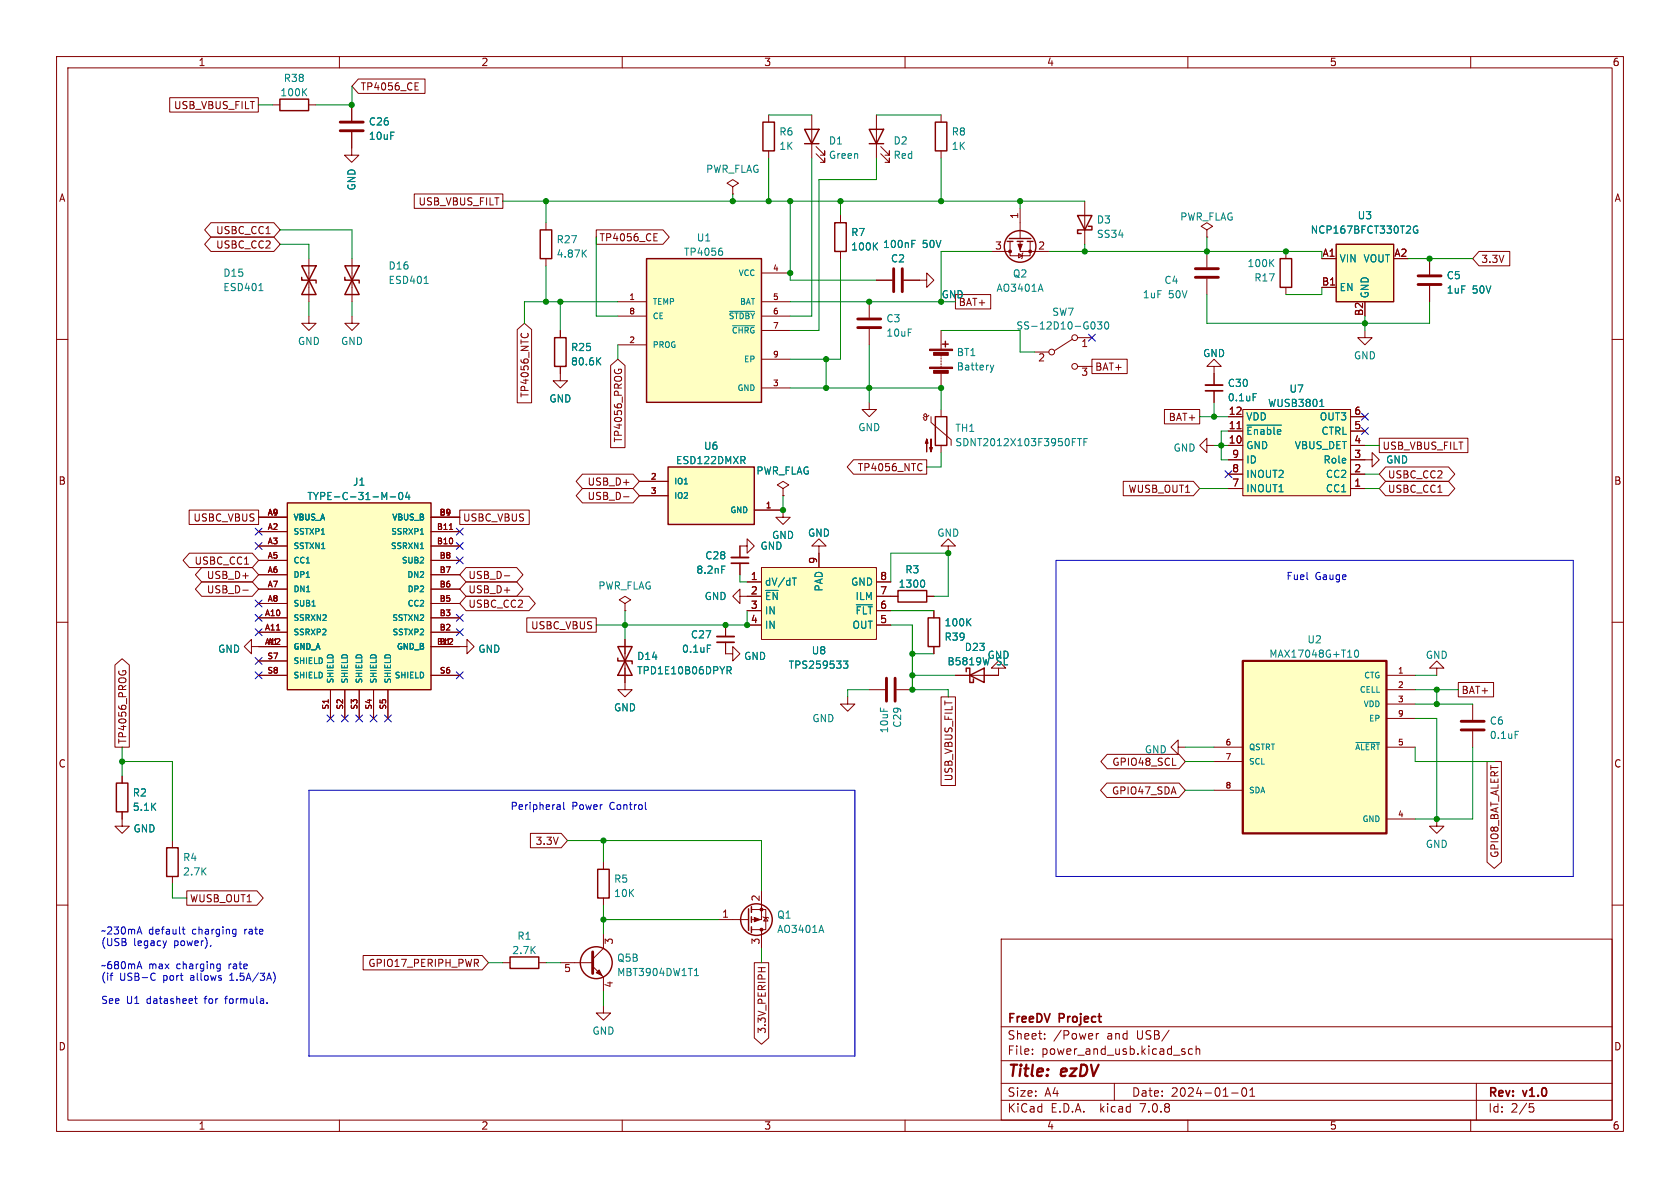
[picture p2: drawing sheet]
<svg xmlns="http://www.w3.org/2000/svg" width="297mm" height="210mm" viewBox="0 0 297 210" stroke-linecap="round" stroke-linejoin="round" font-family="sans-serif">
<g fill="none" stroke="#840000" stroke-width=".18">
<path d="M10 10h277v190h-277zM12 12h273v186h-273zM30 17.3h15.7v2.5h-15.7zM48.2 18.5h1.3M54.6 18.5h1.2M60 10v2M62.2 18.5v2.8M63.3 14h11.8v2.5h-11.8l-1.1-1.3zM73.4 15.2h.4M73.4 15.9h.6M73.4 14.6h.6M110 10v2"/>
<path d="M160 10v2M210 10v2M260 10v2M37.3 39.4h11.1l1.1 1.2-1.1 1.3h-11.1l-1.1-1.3zM62.2 23.4v4h1.2l-1.2 1.3-1.3-1.3h1.3M73.2 34.3h15.7v2.5h-15.7zM96.5 39.4v1.2M129.5 33l1.1-.6-1.1-.6-1 .6 1 .6v1.3M129.5 34.3h.1M135.9 20.3v1.3M135.9 26.7v1.2M143.5 20.3v7.6"/>
<path d="M144.3 27.2l1.5 1.5v-.8v.8h-.8M144.3 25.9l1.5 1.5v-.7v.7h-.8M148.6 38.1v1.3M154.9 20.3v7.6M155.7 27.2l1.5 1.5v-.8v.8h-.7M155.7 25.9l1.5 1.5v-.7v.7h-.7M166.4 20.3v1.3M166.4 26.7v1.2M180.3 36.8v5.4M191.8 35.6v7.6M10 60h2M37.3 41.9h11.1l1.1 1.3-1.1 1.3h-11.1l-1.1-1.3z"/>
<path d="M54.6 55.9v1.3h1.3l-1.3 1.2-1.3-1.2h1.3M54.6 45.7v7.6M62.2 55.9v1.3h1.3l-1.3 1.2-1.2-1.2h1.2M62.2 45.7v7.6M91.4 58.3l1.3-1.1 1.3 1.1v12.9h-2.6zM92.2 58.9l-.1 .3M93.3 58.9l.1 .3M96.5 45.7v1.3M99.1 58.4v1.3M105.4 40.6h11.8l1.1 1.3-1.1 1.3h-11.8zM109.2 53.3h5.1M109.2 55.9h5.1"/>
<path d="M115.6 41.9h.4M115.6 42.6h.6M115.6 41.3h.6M134.6 53.3h5.1M134.6 48.3h5.1M134.6 55.9h5.1M134.6 58.4h5.1M148.6 44.5v1.2M153.7 53.3v2.8M153.7 58.2v2.8M154.9 49.5h2.8M159.8 49.5h4v-1.2l1.3 1.2-1.3 1.3v-1.3"/>
<path d="M166.4 58.4v3.3M168.9 52.1h6.2v2.5h-6.2zM175.3 44.5h3.3M178.6 42.7v2.5h3.5v-2.5M180.1 44.8l.6 .4-.6 .4zM180.3 42.7v1.8h5.1M180.8 44.7l-.1 .1v.8l-.1 .1M189.6 59.9l-3.2 2.1M190.5 59.7h2.5M213.4 40.6l1-.6-1-.6-1.1 .6 1.1 .6v1.3M213.4 41.9h.1M213.4 44.5v2.7"/>
<path d="M213.4 49.3v2.8M227.3 44.5v1.2M227.3 50.8v1.3M233.7 45.7h2.5M233.7 50.8h2.5M241.3 58.4v1.3h1.3l-1.3 1.3-1.3-1.3h1.3M252.7 45.7v2.8M252.7 50.5v2.8M261.5 44.4h5.4v2.6h-5.4l-1.2-1.3zM285 60h2M99.1 64.8v2.5h1.2l-1.2 1.3-1.3-1.3h1.3M107.9 64.6l1.3-1.1 1.3 1.1v14.5h-2.6z"/>
<path d="M108.7 65.3l-.1 .2M109.2 61h5.1M109.3 65.5v-.2h.5l.1 .2M134.6 68.6h5.1M134.6 63.5h5.1M153.7 71.1v1.3h1.2l-1.2 1.3-1.3-1.3h1.3M164.2 73.4l-.2 .2-.4 .1-.2-.1v-.3l.2-.1 .2 .1v.8l-.1 .2-.3-.1-.2-.4M164.6 73.7v1l3.5 3v1M166.4 62.7v.3M166.4 63.2v.3M166.4 63.8v.2M166.4 64.3v.2"/>
<path d="M166.4 64.8v.2M166.4 66v2.6M166.4 72.4v1.3M166.4 78.7v1.3M182.9 62.2h2.5M190.5 64.8h2.5M193 63.5h6.3v2.5h-6.3zM205.9 72.4h6.2v2.5h-6.2zM213.4 78.7v-1.2l-1.3 1.2 1.3 1.3v-1.3h1.2M214.6 64.8h1.3l-1.3-1.3-1.2 1.3h1.2v3.3M214.6 69.1v2M217.2 78.7h2.5"/>
<path d="M217.2 76.2h2.5M217.2 73.7h2.5M218.7 75.8h.7M219.7 72.4h19.1v15.2h-19.1zM238.8 78.7h2.5M238.8 76.2h2.5M238.8 73.7h2.5M243.8 77.5h15.7v2.5h-15.7zM33.4 90.2h12.3v2.5h-12.3zM33.5 97.8h11.1l1.1 1.3-1.1 1.2h-11.1l-1.1-1.2zM45.7 94h5.1M45.7 96.5h5.1"/>
<path d="M45.7 91.4h5.1M45.7 99.1h5.1M76.2 94h5.1M76.2 96.5h5.1M76.2 91.4h5.1M76.2 99.1h5.1M79.4 93.6h.6M81.3 90.2h12.3v2.5h-12.3zM103 83.8h8.9l1.1 1.3-1.1 1.3h-8.9l-1.1-1.3zM103 86.4h8.9l1.1 1.2-1.1 1.3h-8.9l-1.1-1.3zM110.2 87.8h1M113 85.1h5.1"/>
<path d="M113 87.6h5.1M130.8 99.6v2M132.1 96.5v1.3l1.2-1.3-1.2-1.2v1.2h-1.3v2.1M133.3 90.2h5.1v1.2h1.3l-1.3 1.3-1.2-1.3h1.2M138.4 86.4l1-.7-1-.6-1 .6 1 .7v1.2M138.4 87.6h.1M144.8 96.5h1.2l-1.2-1.2-1.3 1.2h1.3v3.8M150.9 81.3h12.9v2.5h-12.9l-1.1-1.2zM162.8 82l.2 .1M163 83.1l-.2 .1M167.6 96.5h1.3l-1.3-1.2-1.2 1.2h1.2v1.3M198.6 85.1h12.4l1.1 1.3-1.1 1.2h-12.4z"/>
<path d="M217.2 86.4h2.5M217.2 83.8h2.5M217.2 81.3h2.5M238.8 81.3h3.8v-1.3l1.2 1.3-1.2 1.3v-1.3M238.8 86.4h2.5M238.8 83.8h2.5M245 82.5h11.1l1.1 1.3-1.1 1.3h-11.1l-1.2-1.3zM245 85.1h11.1l1.1 1.3-1.1 1.2h-11.1l-1.2-1.2zM10 110h2M20.3 117.6l1.3-1.1 1.3 1.1v14.5h-2.6zM21.1 118.6l-.1 .1M21.7 118.8v-.2h.4l.2 .2"/>
<path d="M35.7 100.3h8.9l1.1 1.3-1.1 1.3h-8.9l-1.2-1.3zM35.7 102.9h8.9l1.1 1.2-1.1 1.3h-8.9l-1.2-1.3zM42.9 104.3h1M44.4 114.3v-1.3l-1.2 1.3 1.2 1.3v-1.3h6.4M45.7 109.2h5.1M45.7 111.8h5.1M45.7 101.6h5.1M45.7 104.1h5.1M45.7 106.7h5.1M45.7 119.4h5.1M45.7 116.8h5.1M48.9 111.4h.6"/>
<path d="M76.2 114.3h6.3v-1.3l1.3 1.3-1.3 1.3v-1.3M76.2 109.2h5.1M76.2 111.8h5.1M76.2 101.6h5.1M76.2 104.1h5.1M76.2 106.7h5.1M76.2 119.4h5.1M82.4 105.4h11.1l1.1 1.3-1.1 1.3h-11.1l-1.1-1.3zM82.4 102.9h8.9l1.2 1.2-1.2 1.3h-8.9l-1.1-1.3zM82.4 100.3h8.9l1.2 1.3-1.2 1.3h-8.9l-1.1-1.3zM89.2 101.8h.9M93.1 109.2h12.3v2.6h-12.3z"/>
<path d="M110.5 113v8.9h1.3l-1.3 1.3-1.3-1.3h1.3M110.5 106.7l1-.7-1-.6-1 .6 1 .7v1.3M110.5 108h.1M128.3 113.5v2.1h1.2v-1.3l1.3 1.3-1.3 1.2v-1.2M128.3 110.5v2M130.8 105.4v-1.3l-1.3 1.3 1.3 1.3v-1.3h3.8M132.1 102.9h2.5M132.1 108h2.5M132.1 110.5h2.5M134.6 100.3h20.3v12.7h-20.3zM154.9 102.9h2.6M154.9 105.4h3.8"/>
<path d="M154.9 108h2.6M154.9 110.5h2.6M163.8 105.4h1.3M165.1 108v1.2M165.1 114.3v1.3M176.5 118.1h1.3l-1.3-1.3-1.2 1.3h1.2v1.3h-7.6M245.1 119.4h5.1M254 118.1h1.3l-1.3-1.3-1.3 1.3h1.3v1.3M285 110h2M21.6 137.2v1.2M58.4 121.9v5.1M61 121.9v5.1"/>
<path d="M63.5 121.9v5.1M66 121.9v5.1M68.6 121.9v5.1M149.9 123.2v1.3h1.2l-1.2 1.2-1.3-1.2h1.3M153.7 121.9h2.8M158.5 121.9h2.8M166.4 123.2h2.5v15.7h-2.5zM195.7 138.4h12.7l1.1 1.3-1.1 1.3h-12.7l-1.1-1.3zM195.7 133.3h12.7l1.1 1.3-1.1 1.3h-12.7l-1.1-1.3zM208.3 132.1v-1.3l-1.3 1.3 1.3 1.3v-1.3h1.2M214.6 132.1h5.1M214.6 134.6h5.1"/>
<path d="M214.6 139.7h5.1M245.1 121.9h5.1M245.1 124.5h5.1M245.1 132.1h5.1M245.1 127h5.1M257.8 120.6h6.2v2.6h-6.2zM260.3 124.5v2.8M260.3 129.3v2.8M262.9 134.6h2.5v17.8l-1.2 1.1-1.3-1.1zM10 160h2M21.6 143.5v2.6h1.3l-1.3 1.2-1.3-1.2h1.3M30.5 148.6v1.3"/>
<path d="M30.5 154.9v1.3M33 157.5h12.4l1.1 1.3-1.1 1.2h-12.4zM93.8 147.3h5.4l1.1 1.3-1.1 1.3h-5.4zM106.7 152.4v1.3M106.7 158.8v1.2M134.6 157.5v5.1h-1.8M245.1 144.8h5.1M254 144.8v1.3h1.3l-1.3 1.2-1.3-1.2h1.3M285 160h2M64.2 168.9h21l1.2 1.3-1.2 1.3h-21zM88.9 170.2h1.3M95.2 170.2h1.3"/>
<path d="M99.1 170.2h5.7M104.8 170.8l1.9 1.9v2.6M106.7 177.8v1.3h1.2l-1.2 1.2-1.3-1.2h1.3M106.7 165.1v2.5l-1.9 1.9M127 162.6h5.3M132.8 160.8h2.6v3.5h-2.6M133.3 170.2h2.6v13.3l-1.3 1.1-1.3-1.1zM134 171.1h1.3M134.6 164.3v3.3M134.6 171.1v.7M134.9 162.1l.1 .1h.8l.1 .1M135.4 162.2l.4 .6h-.8z"/>
<path d="M177 166h108v32h-108zM60 198v2M110 198v2M160 198v2M177 194.5h108M177 191.5h108M177 187.5h108M177 181.5h108M182.5 186.3v.1M182.5 185.5v.1M184.7 183.6v.1M184.7 182.8v.1"/>
<path d="M193.8 182.7v1M194.2 182.7l-.2 .1-.2 .2M197 191.5v3M209.3 185.9l.2 .2-.2 .3M209.3 185.4l.2 .1M210 198v2M210.8 185.5l-.4-.1-.3 .3v.4l.1 .2h.6M211.5 185.5l.2-.1 .3 .1 .1 .9M211.5 184.9v1.5M217.7 193.2h1.2M219.7 192.4l.2-.1a.81 .81 0 0 1 .6 .6 .81 .81 0 0 1-.3 .8l-.2 .1a.81 .81 0 0 1-.3-1.4zM221 193.8h.8"/>
<path d="M221 192.7l.4-.4v1.5M260 198v2M261 191.5v6.5M270.4 195.1h.7M270.5 195.7h.4l.3 .3-.2 .5-.5 .1"/>
<circle cx="190" cy="59.7" r=".51"/>
<circle cx="185.9" cy="62.2" r=".51"/>
<circle cx="190" cy="64.8" r=".51"/>
</g>
<g fill="none" stroke="#840000" stroke-width=".25">
<path d="M49.5 17.5h5.1v2.1h-5.1zM134.9 21.6h2v5.1h-2zM142.2 22.9h2.6l-1.3 2.5zM142.2 25.4h2.6M147.6 39.4h2v5.1h-2zM153.7 22.9h2.5l-1.3 2.5zM153.7 25.4h2.5M165.4 21.6h2v5.1h-2zM190.5 38.1h2.5l-1.2 2.5zM53.3 49v.5h2.6v.5M53.3 47l2.6 5.1h-2.6l2.6-5.1zM61 49v.5h2.5v.5"/>
<path d="M61 47l2.5 5.1h-2.5l2.5-5.1zM95.5 40.6h2v5.1h-2zM98 59.7h2.1v5.1h-2.1zM114.3 45.7h20.3v25.4h-20.3zM178.1 42.7h1M178.4 42.2h3.8M179.8 42.7h1M181.6 42.7h1M192.4 40h.6v.6h-2.5v.7h.6M226.3 45.7h2v5.1h-2zM236.2 43.2h10.2v10.1h-10.2zM165.4 73.7h2v5h-2z"/>
<path d="M166.6 60.8h1M167.1 60.3v1M50.8 88.9h25.4v33h-25.4zM118.1 82.6h15.2v10.1h-15.2zM109.2 116.3v.5h2.6v.5M109.2 114.3h2.6l-2.6 5.1h2.6zM158.7 104.4h5.1v2h-5.1zM164.1 109.2h2v5.1h-2zM170.8 118.7v-.6h.6v2.6h.7v-.7M171.4 119.4l2.6-1.3v2.6zM20.6 138.4h2v5.1h-2zM29.5 149.9h2v5h-2z"/>
<path d="M105.7 153.7h2v5.1h-2zM90.2 169.2h5v2h-5zM132.3 160.7v3.8M132.8 160.3v1M132.8 162.1v1M132.8 163.8v1"/>
<circle cx="180.3" cy="43.6" r="2.79"/>
<circle cx="105.4" cy="170.2" r="2.82"/>
<circle cx="133.7" cy="162.6" r="2.79"/>
</g>
<g fill="none" stroke="#840000" stroke-width=".51">
<path d="M60.1 21.6h4.1M60.1 23.1h4.1M151.6 57.9h4.1M151.6 56.4h4.1M158 47.5v4.1M159.5 47.5v4.1M211.3 49h4.1M211.3 47.5h4.1M250.7 50.3h4.1M250.7 48.8h4.1M156.7 119.9v4.1M158.2 119.9v4.1"/>
<path d="M258.3 129h4.1M258.3 127.5h4.1M104.8 168.3v3.8"/>
</g>
<g fill="none" stroke="#008484" stroke-width=".18">
<path d="M53.7 16.2l.5 .7M54.2 15.7l-.7 .7M45.8 51.4h.7M75 50.1h.7M103.1 44.7l.6 .8M103.7 44.2l-.8 .7M127.4 43.9h.2M127.5 44.4l.3 .2v.3l-.3 .2M129 55h4.4M129.5 57.6h3.9M154.6 43.5l.5 .7M155.1 42.9l-.7 .7"/>
<path d="M161.2 43.1h.4M161.2 42.5h.6M184 50.2l.4 1.3M193.2 56.9a.68 .68 0 0 1 .4 .6 .68 .68 0 0 1-.4 .7M194 56.9h.8l-.4 .5 .3 .1v.5l-.1 .2-.6-.2M195.4 57l.2-.1a.68 .68 0 0 1 .4 .6 .68 .68 0 0 1-.4 .7l-.2-.2-.1-.3zM224.7 46.4l.5 .7M225.2 45.9l-.7 .7M250.6 40a.59 .59 0 0 0-.7 .6 .59 .59 0 0 0 .7 .6v-.5h-.2M105.7 63.8l.5 .7M106.2 63.2l-.7 .8M175.1 64.6l.3 .8"/>
<path d="M175.4 65.4l-.2 .4M175.7 64.6l-.3 .8M190.5 77.5h.7M190.8 77.5v1.3M191.6 78.1h.5M192.2 77.5h-.6v1.3M220.4 75.2h6.1M221.5 69.6h.6M233.3 71.9h.7M233.6 70.8l.1-.2v1.3M69 87.8h.9M70.7 87.1l.1-.1a.68 .68 0 0 1 .4 .7 .68 .68 0 0 1-.4 .6 .84 .84 0 0 1-.1-1.2z"/>
<path d="M72 87l-.3 .9h.8M72.3 87.5v.8M74.3 97h.6M74.3 94.4h.6M55.2 107.1h.5M125 114h.7M127.6 100.1h.6M128.5 117.9h.5l.3 .2-.2 .4h-.6M128.8 118.5l.5 .6M140.1 102.2h.7M149.1 116.9h.8l-.4 .4 .3 .2v.5l-.2 .1h-.4M151.4 106.9h2.8"/>
<path d="M163.2 102.5a.79 .79 0 0 1 0 1.3M171.1 109.9l.5 .7M171.6 109.4l-.7 .7M239.6 115l.2-.1a.68 .68 0 0 1 .4 .6 .68 .68 0 0 1-.4 .7 .84 .84 0 0 1-.2-1.2zM239.7 131.2h4.2M267.9 129.3h.6M122.8 172.5h.7M122.9 171.5l.2-.3v1.3M145.2 163.6l.4 1.2"/>
</g>
<g fill="#ffffc2" stroke="#ffffc2" stroke-width=".18">
<path d="M134.6 100.3h20.3v12.7h-20.3z"/>
<path d="M50.8 88.9h25.4v33h-25.4z"/>
<path d="M219.7 72.4h19.1v15.2h-19.1z"/>
<path d="M236.2 43.2h10.2v10.1h-10.2z"/>
<path d="M219.7 116.8h25.4v30.5h-25.4z"/>
<path d="M114.3 45.7h20.3v25.4h-20.3z"/>
<path d="M118.1 82.6h15.2v10.1h-15.2z"/>
</g>
<path d="M213.1 68.1h3.1M129.3 98.6h3M126.7 112.5h3.1" fill="none" stroke="#840000" stroke-width=".33"/>
<path d="M213.1 69.1h3.1M129.3 99.6h3M126.7 113.5h3.1" fill="none" stroke="#840000" stroke-width=".3"/>
<g fill="#840000" stroke="#840000" stroke-width=".18">
<path d="M164.3 64.9h4.1v.3h-4.1z"/>
<path d="M164.3 61.7h4.1v.3h-4.1z"/>
<path d="M165 65.5h2.6v.5h-2.6z"/>
<path d="M165 62.3h2.6v.5h-2.6z"/>
<path d="M163.8 77.6l.3 .8h-.5l.2-.8v2.3z"/>
<path d="M164.6 77.6v2.3l-.3-.8h.5l-.2 .8z"/>
<path d="M180 43.2h.7l-.4 1z"/>
<path d="M105.4 172l.5-.5 .5 1z"/>
<path d="M133.3 162.2l1.1 .4-1.1 .3z"/>
<circle cx="182.1" cy="44.4" r=".25"/>
<circle cx="178.6" cy="44.4" r=".25"/>
<circle cx="134.6" cy="160.8" r=".25"/>
<circle cx="134.6" cy="164.3" r=".25"/>
</g>
<path d="M219.7 116.8h25.4v30.5h-25.4z" fill="none" stroke="#840000" stroke-width=".41"/>
<g fill="none" stroke="#0000c2" stroke-width=".18">
<path d="M186.7 99.1h91.4v55.8h-91.4zM54.6 139.7h96.5v47h-96.5zM98.6 142.2h.3l.1 .2v.7M99 143l-.4 .1M99 142.6h-.4M99.6 141.8v1.1l.2 .2M114.1 141.8v1.1l.2 .2M19.5 172.5h.4M24.7 163.8l.4 1.3M24.7 170l.4 1.3M27.2 172l.2 .1M27.4 173.2l-.3 .1"/>
<path d="M29.4 166.3l-.3 .9M32.2 164.3h.5M32.4 163.8v1.1l.3 .2M34.4 176.5h.5M34.6 176.1v1.1l.3 .2M37.3 167.1l-.1 .2M38.6 170.4l.3 .1M38.9 170.4v1l-.1 .2M38.9 171.2l-.3 .1M40.6 173.3h.7M40.7 172.3l-.1 .1M41.3 164.3h.4"/>
<path d="M41.7 165.1h-.4M41.7 164.3v1l-.1 .2h-.3M47.2 177.3v.1M48.4 171.9a1.49 1.49 0 0 1 0 1.8"/>
</g>
<g fill="none" stroke="#008400" stroke-width=".18">
<path d="M45.7 18.5h2.5M62.2 15.2v3.3h-6.4M88.9 35.6h102.9M96.5 35.6v3.8M129.5 34.3v1.3M135.9 27.9v7.7M135.9 20.3h7.6M139.7 35.6v13.9h15.2M143.5 27.9v28h-3.8M148.6 35.6v2.5M154.9 27.9v3.9h-10.1v26.6h-5.1M154.9 20.3h11.5"/>
<path d="M166.4 27.9v7.7M180.3 35.6v1.2M49.5 40.6h12.7v5.1M49.5 43.2h5.1v2.5M54.6 53.3v2.6M62.2 53.3v2.6M96.5 47v6.3M99.1 53.3v5.1M105.4 41.9v14h3.8M109.2 53.3h-16.5v3.9M148.6 45.7v17.8h-8.9M166.4 58.4h13.9v3.8h2.6"/>
<path d="M175.3 44.5h-8.9v8.8h-26.7M185.4 44.5h48.3M191.8 43.2v1.3M213.4 41.9v2.6M213.4 52.1v5.1h39.3v-3.9M233.7 50.8v1.3h-6.4M241.3 55.9v2.5M248.9 45.7h11.4M109.2 61v2.5M139.7 68.6h26.7v3.8M146 63.5v5.1M153.7 61v10.1"/>
<path d="M212.1 73.7h5.1M214.6 71.1v2.6M214.6 78.7h2.6M217.2 76.2h-1.3v5.1h1.3M241.3 78.7h2.5M138.4 87.6v2.6M166.4 80v2.6h-2.6M212.1 86.4h5.1M241.3 86.4h2.5M241.3 83.8h2.5M110.5 108v5M130.8 101.6v1.3h1.3"/>
<path d="M132.1 108v2.5h-26.7M157.5 110.5h3.8v11.4h6.3v1.3M157.5 102.9v-5.1h10.1v7.6h-2.5M157.5 108h7.6M161.3 115.6h3.8M161.3 119.4h7.6M250.2 119.4h3.8M21.6 134.6h8.9v14M21.6 132.1v5.1M153.7 121.9h-3.8v1.3M209.5 134.6h5.1M209.5 139.7h5.1"/>
<path d="M209.5 132.1h5.1M250.2 124.5h10.1M250.2 127h3.8v17.8M250.2 121.9h7.6M250.2 132.1v2.5h14M254 121.9v2.6M260.3 132.1v12.7h-10.1M30.5 156.2v2.6h2.5M100.3 148.6h34.3v8.9M106.7 148.6v3.8M86.4 170.2h2.5M96.5 170.2h2.6"/>
<path d="M106.7 162.6h20.3M106.7 160v5.1M106.7 175.3v2.5M134.6 167.6v2.6"/>
</g>
<g fill="none" stroke="#000084" stroke-width=".18">
<path d="M192.4 59.1l1.2 1.2M193.6 59.1l-1.2 1.2M240.7 75.6l1.2 1.2M240.7 73.1l1.2 1.2M241.9 75.6l-1.2 1.2M241.9 73.1l-1.2 1.2M45.1 95.9l1.2 1.2M45.1 93.4l1.2 1.2M46.3 95.9l-1.2 1.2M46.3 93.4l-1.2 1.2M80.7 98.5l1.2 1.2M80.7 95.9l1.2 1.2"/>
<path d="M80.7 93.4l1.2 1.2M81.9 98.5l-1.2 1.2M81.9 95.9l-1.2 1.2M81.9 93.4l-1.2 1.2M216.6 83.2l1.2 1.2M217.8 83.2l-1.2 1.2M45.1 118.8l1.2 1.2M45.1 106.1l1.2 1.2M45.1 111.2l1.2 1.2M45.1 108.6l1.2 1.2M45.1 116.2l1.2 1.2M46.3 118.8l-1.2 1.2"/>
<path d="M46.3 106.1l-1.2 1.2M46.3 111.2l-1.2 1.2M46.3 108.6l-1.2 1.2M46.3 116.2l-1.2 1.2M80.7 118.8l1.2 1.2M80.7 111.2l1.2 1.2M80.7 108.6l1.2 1.2M81.9 118.8l-1.2 1.2M81.9 111.2l-1.2 1.2M81.9 108.6l-1.2 1.2M57.8 126.4l1.2 1.2M59 126.4l-1.2 1.2"/>
<path d="M60.4 126.4l1.2 1.2M61.6 126.4l-1.2 1.2M62.9 126.4l1.2 1.2M64.1 126.4l-1.2 1.2M65.4 126.4l1.2 1.2M66.6 126.4l-1.2 1.2M68 126.4l1.2 1.2M69.2 126.4l-1.2 1.2"/>
</g>
<g fill="#008400" stroke="#008400" stroke-width=".18">
<circle cx="21.6" cy="134.6" r=".46"/>
<circle cx="99.1" cy="53.3" r=".46"/>
<circle cx="110.5" cy="110.5" r=".46"/>
<circle cx="128.3" cy="110.5" r=".46"/>
<circle cx="106.7" cy="162.6" r=".46"/>
<circle cx="106.7" cy="148.6" r=".46"/>
<circle cx="96.5" cy="35.6" r=".46"/>
<circle cx="96.5" cy="53.3" r=".46"/>
<circle cx="62.2" cy="18.5" r=".46"/>
<circle cx="161.3" cy="119.4" r=".46"/>
<circle cx="161.3" cy="115.6" r=".46"/>
<circle cx="254" cy="144.8" r=".46"/>
<circle cx="254" cy="121.9" r=".46"/>
<circle cx="254" cy="124.5" r=".46"/>
<circle cx="161.3" cy="121.9" r=".46"/>
<circle cx="146" cy="68.6" r=".46"/>
<circle cx="153.7" cy="68.6" r=".46"/>
<circle cx="135.9" cy="35.6" r=".46"/>
<circle cx="139.7" cy="35.6" r=".46"/>
<circle cx="129.5" cy="35.6" r=".46"/>
<circle cx="148.6" cy="35.6" r=".46"/>
<circle cx="180.3" cy="35.6" r=".46"/>
<circle cx="166.4" cy="68.6" r=".46"/>
<circle cx="213.4" cy="44.5" r=".46"/>
<circle cx="191.8" cy="44.5" r=".46"/>
<circle cx="227.3" cy="44.5" r=".46"/>
<circle cx="241.3" cy="57.2" r=".46"/>
<circle cx="252.7" cy="45.7" r=".46"/>
<circle cx="214.6" cy="73.7" r=".46"/>
<circle cx="215.9" cy="78.7" r=".46"/>
<circle cx="132.1" cy="110.5" r=".46"/>
<circle cx="167.6" cy="97.8" r=".46"/>
<circle cx="138.4" cy="90.2" r=".46"/>
<circle cx="153.7" cy="53.3" r=".46"/>
<circle cx="166.4" cy="53.3" r=".46"/>
<circle cx="146" cy="63.5" r=".46"/>
<circle cx="139.7" cy="48.3" r=".46"/>
<circle cx="166.4" cy="35.6" r=".46"/>
</g>
<g font-size="2.8" fill="#840000">
<text x="178" y="190.9">Title:</text>
<text x="187.7" y="190.9">ezDV</text>
</g>
<g font-size="2.1" fill="#840000">
<text x="178" y="184">Sheet:</text>
<text x="178" y="181.2">FreeDV</text>
<text x="186.2" y="184">/Power</text>
<text x="187.3" y="181.2">Project</text>
<text x="195.7" y="184">and</text>
<text x="201.1" y="184">USB/</text>
<text x="178" y="186.7">File:</text>
<text x="184.1" y="186.7">power_and_usb.kicad_sch</text>
<text x="178" y="196.9">KiCad</text>
<text x="178" y="194.1">Size:</text>
<text x="184.7" y="194.1">A4</text>
<text x="185.7" y="196.9">E.D.A.</text>
<text x="194.6" y="196.9">kicad</text>
<text x="200" y="194.1">Date:</text>
<text x="201.8" y="196.9">7.0.8</text>
<text x="207" y="194.1">2024-01-01</text>
<text x="263" y="194.3">Rev:</text>
<text x="263" y="196.9">Id:</text>
<text x="267.1" y="196.9">2/5</text>
<text x="269.4" y="194.3">v1.0</text>
</g>
<g font-size="1.8" fill="#840000">
<text x="35" y="11.9">1</text>
<text x="85" y="11.9">2</text>
<text x="135" y="11.9">3</text>
<text x="185" y="11.9">4</text>
<text x="235" y="11.9">5</text>
<text x="285" y="11.9">6</text>
<text x="63.7" y="16.2">TP4056_CE</text>
<text x="30.7" y="19.5">USB_VBUS_FILT</text>
<text x="10.3" y="35.9">A</text>
<text x="285.3" y="35.9">A</text>
<text x="38.1" y="41.6">USBC_CC1</text>
<text x="73.9" y="36.5">USB_VBUS_FILT</text>
<text x="180.1" y="38.8" transform="rotate(-90 180.1 38.8)">1</text>
<text x="38.1" y="44.1">USBC_CC2</text>
<text x="105.9" y="42.9">TP4056_CE</text>
<text x="175.8" y="44.2">3</text>
<text x="183.4" y="44.2">2</text>
<text x="233.7" y="45.5">A1</text>
<text x="246.4" y="45.5">A2</text>
<text x="261.8" y="46.7">3.3V</text>
<text x="233.6" y="50.5">B1</text>
<text x="169.4" y="54.3">BAT+</text>
<text x="241" y="56" transform="rotate(-90 241 56)">B2</text>
<text x="183.4" y="64.2">2</text>
<text x="191.1" y="61.7">1</text>
<text x="193.5" y="65.7">BAT+</text>
<text x="93.7" y="70.4" transform="rotate(-90 93.7 70.4)">TP4056_NTC</text>
<text x="191.1" y="66.8">3</text>
<text x="206.5" y="74.6">BAT+</text>
<text x="217.1" y="75.9">11</text>
<text x="217.1" y="73.4">12</text>
<text x="239.3" y="75.9">5</text>
<text x="239.3" y="73.4">6</text>
<text x="110.2" y="78.3" transform="rotate(-90 110.2 78.3)">TP4056_PROG</text>
<text x="151.5" y="83.5">TP4056_NTC</text>
<text x="217.1" y="78.5">10</text>
<text x="217.7" y="83.6">8</text>
<text x="217.7" y="81">9</text>
<text x="239.3" y="83.6">2</text>
<text x="239.3" y="81">3</text>
<text x="239.3" y="78.5">4</text>
<text x="244.3" y="79.7">USB_VBUS_FILT</text>
<text x="10.3" y="85.9">B</text>
<text x="103.8" y="86">USB_D+</text>
<text x="103.8" y="88.6">USB_D-</text>
<text x="199.4" y="87.3">WUSB_OUT1</text>
<text x="217.7" y="86.1">7</text>
<text x="239.3" y="86.1">1</text>
<text x="245.3" y="84.8">USBC_CC2</text>
<text x="245.3" y="87.3">USBC_CC1</text>
<text x="285.3" y="85.9">B</text>
<text x="34.1" y="92.4">USBC_VBUS</text>
<text x="81.8" y="92.4">USBC_VBUS</text>
<text x="34.3" y="100">USBC_CC1</text>
<text x="144.5" y="99.8" transform="rotate(-90 144.5 99.8)">9</text>
<text x="36.5" y="102.6">USB_D+</text>
<text x="36.5" y="105.1">USB_D-</text>
<text x="82.7" y="107.6">USBC_CC2</text>
<text x="82.7" y="105.1">USB_D+</text>
<text x="82.7" y="102.6">USB_D-</text>
<text x="132.6" y="102.6">1</text>
<text x="132.6" y="105.2">2</text>
<text x="132.6" y="107.7">3</text>
<text x="155.5" y="107.7">6</text>
<text x="155.5" y="105.2">7</text>
<text x="155.5" y="102.6">8</text>
<text x="93.8" y="111.4">USBC_VBUS</text>
<text x="132.6" y="110.2">4</text>
<text x="155.5" y="110.2">5</text>
<text x="258.3" y="122.9">BAT+</text>
<text x="22.5" y="131.6" transform="rotate(-90 22.5 131.6)">TP4056_PROG</text>
<text x="10.3" y="135.9">C</text>
<text x="196.5" y="135.6">GPIO48_SCL</text>
<text x="202.3" y="133.4">GND</text>
<text x="285.3" y="135.9">C</text>
<text x="168.6" y="138.2" transform="rotate(-90 168.6 138.2)">USB_VBUS_FILT</text>
<text x="196.5" y="140.7">GPIO47_SDA</text>
<text x="94.6" y="149.5">3.3V</text>
<text x="265.1" y="151.7" transform="rotate(-90 265.1 151.7)">GPIO8_BAT_ALERT</text>
<text x="33.5" y="159.7">WUSB_OUT1</text>
<text x="134.4" y="159.5" transform="rotate(-90 134.4 159.5)">2</text>
<text x="108.7" y="167.1" transform="rotate(-90 108.7 167.1)">3</text>
<text x="127.6" y="162.3">1</text>
<text x="134.4" y="167.1" transform="rotate(-90 134.4 167.1)">3</text>
<text x="65" y="171.1">GPIO17_PERIPH_PWR</text>
<text x="99.6" y="172.2">5</text>
<text x="108.7" y="174.7" transform="rotate(-90 108.7 174.7)">4</text>
<text x="10.3" y="185.9">D</text>
<text x="135.6" y="182.8" transform="rotate(-90 135.6 182.8)">3.3V_PERIPH</text>
<text x="285.3" y="185.9">D</text>
<text x="35" y="199.9">1</text>
<text x="85" y="199.9">2</text>
<text x="135" y="199.9">3</text>
<text x="185" y="199.9">4</text>
<text x="235" y="199.9">5</text>
<text x="285" y="199.9">6</text>
</g>
<g font-size="1.8" fill="#008484">
<text x="49.5" y="17.2">100K</text>
<text x="50.1" y="14.7">R38</text>
<text x="65.1" y="22.4">C26</text>
<text x="65.1" y="24.9">10uF</text>
<text x="137.7" y="24.2">R6</text>
<text x="137.7" y="26.7">1K</text>
<text x="146.4" y="25.7">D1</text>
<text x="146.4" y="28.3">Green</text>
<text x="157.9" y="25.7">D2</text>
<text x="157.9" y="28.3">Red</text>
<text x="168.2" y="24.2">R8</text>
<text x="168.2" y="26.7">1K</text>
<text x="63" y="33.8" transform="rotate(-90 63 33.8)">GND</text>
<text x="124.7" y="30.8">PWR_FLAG</text>
<text x="150.4" y="41.9">R7</text>
<text x="193.8" y="39.7">D3</text>
<text x="208.5" y="39.2">PWR_FLAG</text>
<text x="231.6" y="41.5">NCP167BFCT330T2G</text>
<text x="239.9" y="39">U3</text>
<text x="68.6" y="47.9">D16</text>
<text x="98.3" y="45.7">4.87K</text>
<text x="98.3" y="43.2">R27</text>
<text x="120.8" y="45.4">TP4056</text>
<text x="123.1" y="42.9">U1</text>
<text x="150.4" y="44.5">100K</text>
<text x="156" y="44">100nF</text>
<text x="157.4" y="46.6">C2</text>
<text x="163.1" y="44">50V</text>
<text x="193.8" y="42.3">SS34</text>
<text x="220.4" y="47.4">100K</text>
<text x="236.7" y="46.6">VIN</text>
<text x="241" y="46.6">VOUT</text>
<text x="39.4" y="49.1">D15</text>
<text x="39.4" y="51.7">ESD401</text>
<text x="68.6" y="50.4">ESD401</text>
<text x="166.4" y="52.9">GND</text>
<text x="176.1" y="51.8">AO3401A</text>
<text x="179" y="49.2">Q2</text>
<text x="201.9" y="52.9">1uF</text>
<text x="205.7" y="50.4">C4</text>
<text x="206.6" y="52.9">50V</text>
<text x="221.7" y="50">R17</text>
<text x="236.7" y="51.7">EN</text>
<text x="242.2" y="52.8" transform="rotate(-90 242.2 52.8)">GND</text>
<text x="255.7" y="49.6">C5</text>
<text x="255.7" y="52.1">1uF</text>
<text x="260.3" y="52.1">50V</text>
<text x="156.6" y="57.2">C3</text>
<text x="156.6" y="59.7">10uF</text>
<text x="179.6" y="58.5">SS-12D10-G030</text>
<text x="185.9" y="56">SW7</text>
<text x="52.6" y="61.2">GND</text>
<text x="60.2" y="61.2">GND</text>
<text x="100.8" y="64.8">80.6K</text>
<text x="100.8" y="62.3">R25</text>
<text x="169" y="63.1">BT1</text>
<text x="169" y="65.7">Battery</text>
<text x="212.6" y="63.3">GND</text>
<text x="239.3" y="63.7">GND</text>
<text x="97" y="71.3">GND</text>
<text x="217" y="68.6">C30</text>
<text x="217" y="71.1">0.1uF</text>
<text x="227.9" y="69.6">U7</text>
<text x="151.6" y="76.4">GND</text>
<text x="168.8" y="76.5">TH1</text>
<text x="220.2" y="77.1">~{Enable}</text>
<text x="220.2" y="74.5">VDD</text>
<text x="224.1" y="72.1">WUSB3801</text>
<text x="233.2" y="74.5">OUT3</text>
<text x="233.5" y="77.1">CTRL</text>
<text x="119.4" y="82.3">ESD122DMXR</text>
<text x="124.4" y="79.7">U6</text>
<text x="168.8" y="79.1">SDNT2012X103F3950FTF</text>
<text x="207.4" y="80">GND</text>
<text x="220.2" y="79.6">GND</text>
<text x="220.2" y="82.1">ID</text>
<text x="228.8" y="79.6">VBUS_DET</text>
<text x="233.9" y="82.1">Role</text>
<text x="244.9" y="82.1">GND</text>
<text x="54.2" y="88.6">TYPE-C-31-M-04</text>
<text x="62.3" y="86.1">J1</text>
<text x="133.6" y="84.1">PWR_FLAG</text>
<text x="220.2" y="87.2">INOUT1</text>
<text x="220.2" y="84.7">INOUT2</text>
<text x="234.3" y="87.2">CC1</text>
<text x="234.3" y="84.7">CC2</text>
<text x="136.4" y="95.5">GND</text>
<text x="142.7" y="95.1">GND</text>
<text x="165.6" y="95.1">GND</text>
<text x="123" y="101.6">8.2nF</text>
<text x="124.6" y="99.1">C28</text>
<text x="134.3" y="97.4">GND</text>
<text x="159.9" y="101.6">R3</text>
<text x="105.7" y="104.4">PWR_FLAG</text>
<text x="124.5" y="106.3">GND</text>
<text x="135.1" y="103.7">dV/dT</text>
<text x="135.1" y="106.3">~{EN}</text>
<text x="145.6" y="104.7" transform="rotate(-90 145.6 104.7)">PAD</text>
<text x="150.4" y="103.7">GND</text>
<text x="151.1" y="106.3">ILM</text>
<text x="158.8" y="104.1">1300</text>
<text x="122" y="113.1">C27</text>
<text x="135.1" y="108.8">IN</text>
<text x="135.1" y="111.4">IN</text>
<text x="150.6" y="111.4">OUT</text>
<text x="151.1" y="108.8">~{FLT}</text>
<text x="166.9" y="110.9">100K</text>
<text x="166.9" y="113.5">R39</text>
<text x="231" y="113.9">U2</text>
<text x="38.5" y="115.6">GND</text>
<text x="84.5" y="115.6">GND</text>
<text x="112.5" y="119.4">TPD1E10B06DPYR</text>
<text x="112.5" y="116.9">D14</text>
<text x="120.5" y="115.6">0.1uF</text>
<text x="131.5" y="116.9">GND</text>
<text x="139.3" y="118.4">TPS259533</text>
<text x="143.4" y="115.9">U8</text>
<text x="167.6" y="117.8">B5819W</text>
<text x="170.5" y="115.3">D23</text>
<text x="174.5" y="116.7">GND</text>
<text x="176.3" y="117.8">SL</text>
<text x="224.3" y="116.5">MAX17048G+T10</text>
<text x="252" y="116.7">GND</text>
<text x="108.5" y="126">GND</text>
<text x="143.5" y="127.9">GND</text>
<text x="157.2" y="129.7" transform="rotate(-90 157.2 129.7)">10uF</text>
<text x="159.5" y="128.7" transform="rotate(-90 159.5 128.7)">C29</text>
<text x="263.3" y="128.3">C6</text>
<text x="263.3" y="130.8">0.1uF</text>
<text x="23.4" y="141">R2</text>
<text x="23.4" y="143.5">5.1K</text>
<text x="23.5" y="147.3">GND</text>
<text x="32.3" y="152.4">R4</text>
<text x="32.3" y="155">2.7K</text>
<text x="252" y="150.1">GND</text>
<text x="108.5" y="156.2">R5</text>
<text x="108.5" y="158.8">10K</text>
<text x="91.4" y="166.3">R1</text>
<text x="137.3" y="165.1">AO3401A</text>
<text x="137.3" y="162.6">Q1</text>
<text x="90.5" y="168.9">2.7K</text>
<text x="109" y="170.2">Q5B</text>
<text x="109" y="172.7">MBT3904DW1T1</text>
<text x="104.6" y="183.1">GND</text>
</g>
<g font-size="1.8" fill="#0000c2">
<text x="227.3" y="102.6">Fuel</text>
<text x="232.5" y="102.6">Gauge</text>
<text x="90.2" y="143.3">Peripheral</text>
<text x="101.1" y="143.3">Power</text>
<text x="107.9" y="143.3">Control</text>
<text x="17.8" y="165.3">~230mA</text>
<text x="17.8" y="167.3">(USB</text>
<text x="23.6" y="167.3">legacy</text>
<text x="26.3" y="165.3">default</text>
<text x="30.9" y="167.3">power),</text>
<text x="34.1" y="165.3">charging</text>
<text x="43.5" y="165.3">rate</text>
<text x="17.8" y="171.4">~680mA</text>
<text x="17.8" y="173.5">(if</text>
<text x="21.1" y="173.5">USB-C</text>
<text x="26.3" y="171.4">max</text>
<text x="29" y="173.5">port</text>
<text x="31.3" y="171.4">charging</text>
<text x="33.9" y="173.5">allows</text>
<text x="40.7" y="171.4">rate</text>
<text x="41.1" y="173.5">1.5A/3A)</text>
<text x="17.8" y="177.6">See</text>
<text x="22.3" y="177.6">U1</text>
<text x="26" y="177.6">datasheet</text>
<text x="36.5" y="177.6">for</text>
<text x="40.3" y="177.6">formula.</text>
</g>
<g font-size="1.4" fill="#840000">
<text x="111.1" y="53.1">1</text>
<text x="136.5" y="48">4</text>
<text x="136.5" y="53.1">5</text>
<text x="111.1" y="55.6">8</text>
<text x="136.5" y="55.6">6</text>
<text x="136.5" y="58.2">7</text>
<text x="111.1" y="60.7">2</text>
<text x="136.5" y="63.2">9</text>
<text x="136.5" y="68.3">3</text>
<text x="115" y="84.8">2</text>
<text x="115" y="87.4">3</text>
<text x="135.3" y="89.9">1</text>
<text x="47.2" y="93.7">A2</text>
<text x="47.2" y="91.2">A4</text>
<text x="77.1" y="93.7">B11</text>
<text x="77.6" y="91.2">B4</text>
<text x="47.2" y="96.3">A3</text>
<text x="47.2" y="98.8">A5</text>
<text x="47.2" y="101.3">A6</text>
<text x="77.1" y="96.3">B10</text>
<text x="77.6" y="101.3">B7</text>
<text x="77.6" y="98.8">B8</text>
<text x="47.2" y="103.9">A7</text>
<text x="47.2" y="106.4">A8</text>
<text x="77.6" y="106.4">B5</text>
<text x="77.6" y="103.9">B6</text>
<text x="46.7" y="109">A10</text>
<text x="46.7" y="111.5">A11</text>
<text x="77.6" y="111.5">B2</text>
<text x="77.6" y="109">B3</text>
<text x="46.7" y="114">A12</text>
<text x="47.2" y="116.6">S7</text>
<text x="47.2" y="119.1">S8</text>
<text x="47.2" y="114">A1</text>
<text x="77.1" y="114">B12</text>
<text x="77.6" y="114">B1</text>
<text x="77.6" y="119.1">S6</text>
<text x="247" y="119.1">1</text>
<text x="58.2" y="125.6" transform="rotate(-90 58.2 125.6)">S1</text>
<text x="60.7" y="125.6" transform="rotate(-90 60.7 125.6)">S2</text>
<text x="63.2" y="125.6" transform="rotate(-90 63.2 125.6)">S3</text>
<text x="65.8" y="125.6" transform="rotate(-90 65.8 125.6)">S4</text>
<text x="68.3" y="125.6" transform="rotate(-90 68.3 125.6)">S5</text>
<text x="247" y="121.7">2</text>
<text x="247" y="124.2">3</text>
<text x="216.6" y="131.8">6</text>
<text x="247" y="131.8">5</text>
<text x="247" y="126.7">9</text>
<text x="216.6" y="134.4">7</text>
<text x="216.6" y="139.4">8</text>
<text x="247" y="144.5">4</text>
</g>
<g font-size="1.4" fill="#008484">
<text x="130.4" y="49">VCC</text>
<text x="115.3" y="54.1">TEMP</text>
<text x="115.3" y="56.6">CE</text>
<text x="128.7" y="56.6">~{STDBY}</text>
<text x="129.2" y="59.2">~{CHRG}</text>
<text x="130.7" y="54.1">BAT</text>
<text x="115.3" y="61.7">PROG</text>
<text x="131.4" y="64.2">EP</text>
<text x="130.3" y="69.3">GND</text>
<text x="119.1" y="85.8">IO1</text>
<text x="119.1" y="88.4">IO2</text>
<text x="51.8" y="94.7">SSTXP1</text>
<text x="51.8" y="92.2">VBUS_A</text>
<text x="69" y="94.7">SSRXP1</text>
<text x="69.2" y="92.2">VBUS_B</text>
<text x="129" y="90.9">GND</text>
<text x="51.8" y="97.3">SSTXN1</text>
<text x="51.8" y="99.8">CC1</text>
<text x="69" y="97.3">SSRXN1</text>
<text x="70.9" y="99.8">SUB2</text>
<text x="51.8" y="102.3">DP1</text>
<text x="51.8" y="104.9">DN1</text>
<text x="51.8" y="107.4">SUB1</text>
<text x="71.9" y="102.3">DN2</text>
<text x="71.9" y="107.4">CC2</text>
<text x="71.9" y="104.9">DP2</text>
<text x="51.8" y="110">SSRXN2</text>
<text x="51.8" y="112.5">SSRXP2</text>
<text x="69.2" y="110">SSTXN2</text>
<text x="69.3" y="112.5">SSTXP2</text>
<text x="51.8" y="115">GND_A</text>
<text x="51.8" y="117.6">SHIELD</text>
<text x="70" y="115">GND_B</text>
<text x="51.8" y="120.1">SHIELD</text>
<text x="59.2" y="120.9" transform="rotate(-90 59.2 120.9)">SHIELD</text>
<text x="61.7" y="120.9" transform="rotate(-90 61.7 120.9)">SHIELD</text>
<text x="64.2" y="120.9" transform="rotate(-90 64.2 120.9)">SHIELD</text>
<text x="66.8" y="120.9" transform="rotate(-90 66.8 120.9)">SHIELD</text>
<text x="69.3" y="120.9" transform="rotate(-90 69.3 120.9)">SHIELD</text>
<text x="69.7" y="120.1">SHIELD</text>
<text x="240.3" y="122.7">CELL</text>
<text x="240.9" y="125.2">VDD</text>
<text x="241" y="120.1">CTG</text>
<text x="241.9" y="127.7">EP</text>
<text x="220.7" y="132.8">QSTRT</text>
<text x="220.7" y="135.4">SCL</text>
<text x="239.4" y="132.8">~{ALERT}</text>
<text x="220.7" y="140.4">SDA</text>
<text x="240.7" y="145.5">GND</text>
</g>
</svg>
